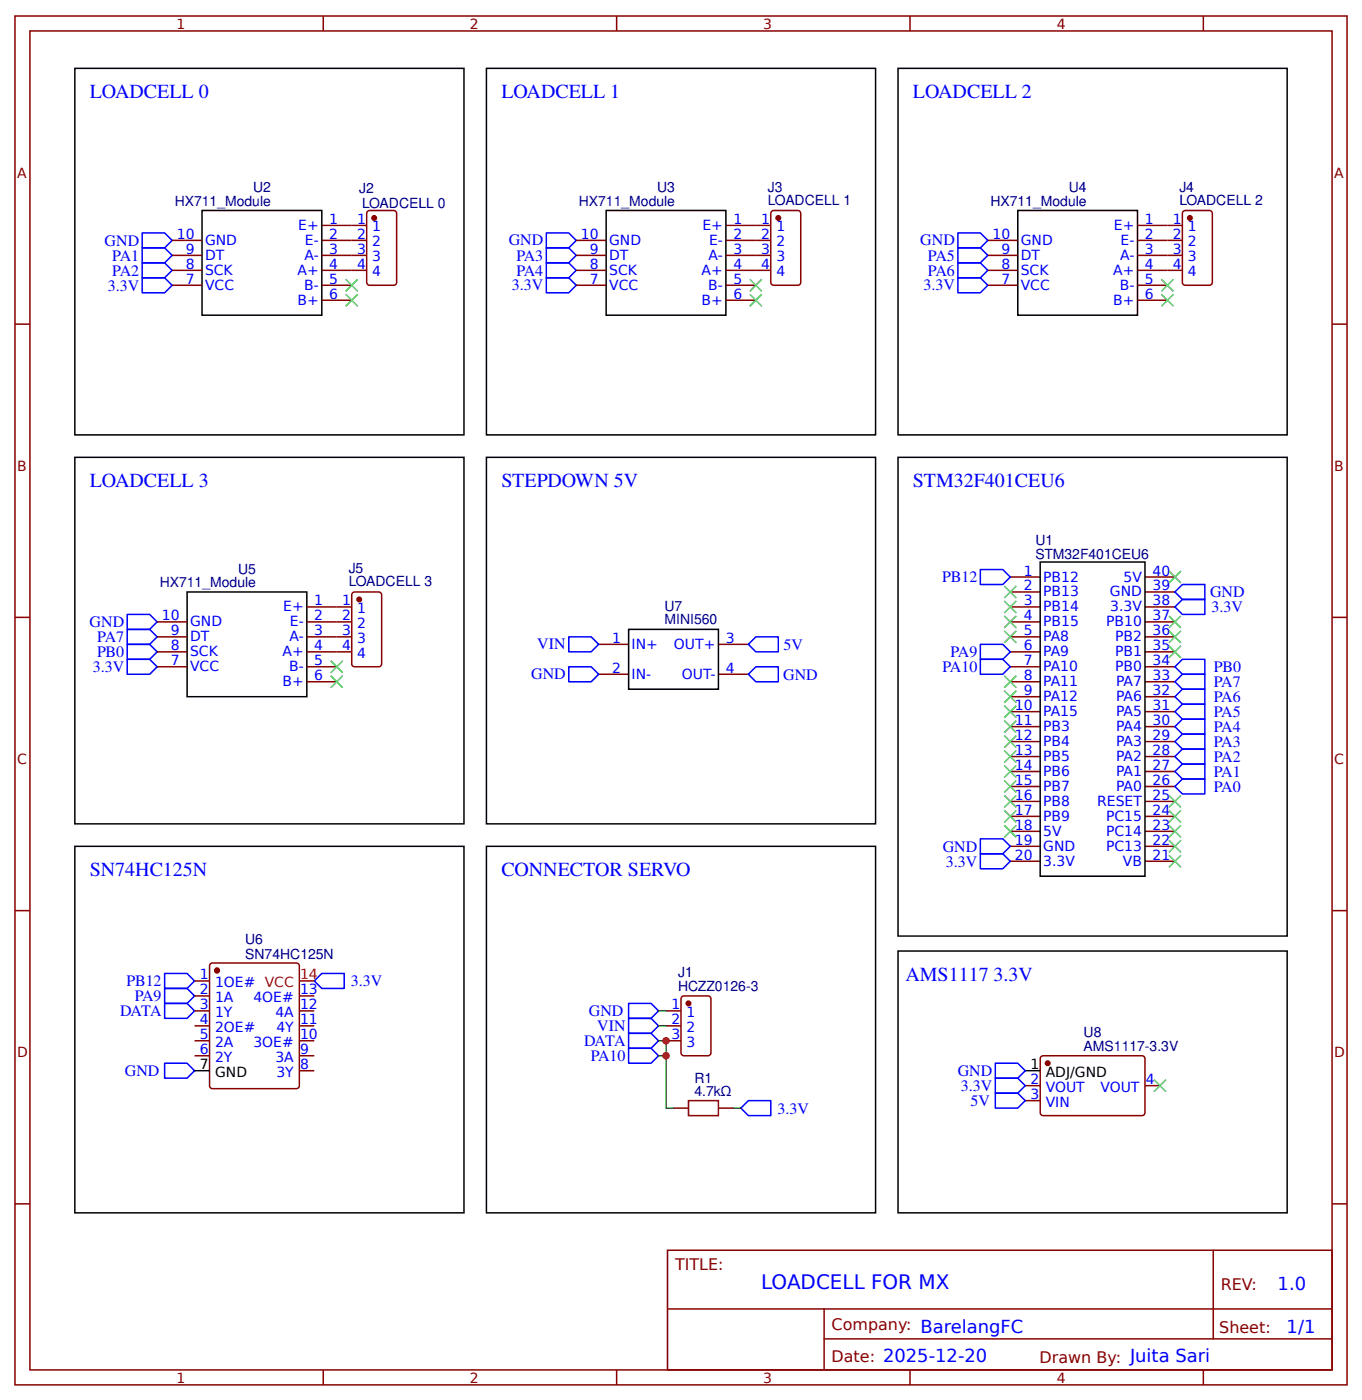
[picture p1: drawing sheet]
<svg xmlns="http://www.w3.org/2000/svg" width="241mm" height="248mm" viewBox="0 0 241 248" stroke-linecap="round" stroke-linejoin="round" font-family="sans-serif">
<g fill="none" stroke="#800" stroke-width=".26">
<path d="M2.6 2.8h235.5v242.1h-235.5zM5.3 5.5h230.2v236.8h-230.2zM57.1 2.8v2.7M109 2.8v2.7M160.9 2.8v2.7M212.7 2.8v2.7M56.9 39.9h7.9M65.1 37.3l4.5-.1 .4 .3 .1 12.4-.2 .5-4.5 .1-.5-.3-.1-12.4zM128.3 39.9h8M136.5 37.3l4.5-.1 .5 .3 .1 12.4-.3 .5-4.5 .1-.5-.3v-12.4zM201.1 39.9h7.9M209.3 37.3l4.5-.1 .4 .3 .1 12.4-.2 .5-4.6 .1-.4-.3-.1-12.4z"/>
<path d="M2.6 57.3h2.7M30.4 42.5h5.3M30.4 45.2h5.3M30.4 47.8h5.3M30.4 50.5h5.3M56.9 42.5h7.9M56.9 45.2h7.9M56.9 47.8h7.9M56.9 50.5h5.3M56.9 53.1h5.3M101.9 42.5h5.3M101.9 45.2h5.3"/>
<path d="M101.9 47.8h5.3M101.9 50.5h5.3M128.3 42.5h8M128.3 45.2h8M128.3 47.8h8M128.3 50.5h5.3M128.3 53.1h5.3M174.6 42.5h5.3M174.6 45.2h5.3M174.6 47.8h5.3M174.6 50.5h5.3M201.1 42.5h7.9"/>
<path d="M201.1 45.2h7.9M201.1 47.8h7.9M201.1 50.5h5.3M201.1 53.1h5.3M235.5 57.3h2.6M2.6 109.2h2.7M27.8 110h5.3M27.8 112.6h5.3M27.8 115.3h5.3M27.8 117.9h5.3M54.2 107.3h8M54.2 110h8"/>
<path d="M54.2 112.6h8M54.2 115.3h8M54.2 117.9h5.3M62.4 104.8l4.5-.1 .5 .3 .1 12.4-.3 .5h-4.5l-.5-.2v-12.5zM105.8 119.2h5.3M105.8 114h5.3M127 119.2h5.3M127 114h5.3M178.6 102h5.3M178.6 104.7h5.3M178.6 107.3h5.3M178.6 110h5.3"/>
<path d="M178.6 112.6h5.3M178.6 115.3h5.3M178.6 117.9h5.3M202.4 102h5.3M202.4 104.7h5.3M202.4 107.3h5.3M202.4 110h5.3M202.4 112.6h5.3M202.4 115.3h5.3M202.4 117.9h5.3M235.5 109.2h2.6M54.2 120.6h5.3"/>
<path d="M178.6 120.6h5.3M178.6 123.2h5.3M178.6 125.9h5.3M178.6 128.5h5.3M178.6 131.2h5.3M178.6 133.8h5.3M178.6 136.4h5.3M178.6 139.1h5.3M202.4 120.6h5.3M202.4 123.2h5.3M202.4 125.9h5.3M202.4 128.5h5.3"/>
<path d="M202.4 131.2h5.3M202.4 133.8h5.3M202.4 136.4h5.3M202.4 139.1h5.3M178.6 141.7h5.3M178.6 144.4h5.3M178.6 147h5.3M178.6 149.7h5.3M178.6 152.3h5.3M202.4 141.7h5.3M202.4 144.4h5.3M202.4 147h5.3"/>
<path d="M202.4 149.7h5.3M202.4 152.3h5.3M2.6 161.1h2.7M34.4 173.5h2.6M34.4 176.1h2.6M34.4 178.8h2.6M37.3 170.4l15.1-.1 .4 .3 .1 21.4-.2 .5h-15.1l-.5-.2-.1-21.5zM52.9 176.1h2.7M52.9 178.8h2.7M117.7 178.8h2.7M120.6 176.2l4.5-.1 .5 .3 .1 9.8-.3 .4-4.5 .1-.4-.2-.1-9.8zM235.5 161.1h2.6"/>
<path d="M34.4 181.4h2.6M34.4 184.1h2.6M34.4 186.7h2.6M52.9 181.4h2.7M52.9 184.1h2.7M52.9 186.7h2.7M52.9 189.4h2.7M117.7 181.4h2.7M117.7 184.1h2.7M119.1 196h2.6M127 196h2.6M181.2 192h2.7"/>
<path d="M181.2 194.7h2.7M184.1 186.8h18l.3 .4-.1 9.8-.4 .3-17.8-.1-.2-.4v-9.6zM202.4 192h2.7M2.6 212.9h2.7M235.5 212.9h2.6M118 221.1h117.5v21.2h-117.5zM118 231.5h117.4M145.7 236.8h89.7M145.7 231.5v10.6M214.5 221.1v15.7M57.1 242.3v2.6M109 242.3v2.6"/>
<path d="M160.9 242.3v2.6M212.7 242.3v2.6"/>
</g>
<g fill="none" stroke="#000" stroke-width=".26">
<path d="M13.2 12.1h68.8v64.8h-68.8zM86 12.1h68.8v64.8h-68.8zM158.7 12.1h68.8v64.8h-68.8zM35.7 37.2h21.2v18.5h-21.2zM107.2 37.2h21.1v18.5h-21.1zM179.9 37.2h21.2v18.5h-21.2zM13.2 80.9h68.8v64.8h-68.8zM86 80.9h68.8v64.8h-68.8zM158.7 80.9h68.8v84.6h-68.8zM183.9 99.4h18.5v55.6h-18.5zM33.1 104.7h21.1v18.5h-21.1zM111.1 111.3h15.9v10.6h-15.9z"/>
<path d="M13.2 149.7h68.8v64.8h-68.8zM86 149.7h68.8v64.8h-68.8zM158.7 168.2h68.8v46.3h-68.8zM34.4 189.4h2.6M181.2 189.4h2.7"/>
</g>
<g fill="none" stroke="#00f" stroke-width=".26">
<path d="M25.1 49.1h4l1.3 1.4-1.3 1.3h-4zM25.1 43.8h4l1.3 1.4-1.3 1.3h-4zM25.1 46.5h4l1.3 1.3-1.3 1.3h-4zM25.1 41.2h4l1.3 1.3-1.3 1.3h-4zM96.6 49.1h3.9l1.4 1.4-1.4 1.3h-3.9zM96.6 46.5h3.9l1.4 1.3-1.4 1.3h-3.9zM96.6 43.8h3.9l1.4 1.4-1.4 1.3h-3.9zM96.6 41.2h3.9l1.4 1.3-1.4 1.3h-3.9zM169.3 49.1h4l1.3 1.4-1.3 1.3h-4zM169.3 46.5h4l1.3 1.3-1.3 1.3h-4zM169.3 43.8h4l1.3 1.4-1.3 1.3h-4zM169.3 41.2h4l1.3 1.3-1.3 1.3h-4z"/>
<path d="M22.5 116.6h4l1.3 1.3-1.3 1.3h-4zM22.5 114h4l1.3 1.3-1.3 1.3h-4zM22.5 111.3h4l1.3 1.3-1.3 1.4h-4zM22.5 108.7h4l1.3 1.3-1.3 1.3h-4zM100.5 112.6h4l1.3 1.4-1.3 1.3h-4zM100.5 117.9h4l1.3 1.3-1.3 1.4h-4zM133.6 112.6h4v2.7h-4l-1.3-1.3zM133.6 117.9h4v2.7h-4l-1.3-1.4zM173.3 100.7h4l1.3 1.3-1.3 1.4h-4zM173.3 114h4l1.3 1.3-1.3 1.3h-4zM173.3 116.6h4l1.3 1.3-1.3 1.3h-4zM209 103.4h4v2.6h-4l-1.3-1.3z"/>
<path d="M209 106h4v2.7h-4l-1.3-1.4zM209 116.6h4v2.6h-4l-1.3-1.3zM209 119.2h4v2.7h-4l-1.3-1.3zM209 124.5h4v2.7h-4l-1.3-1.3zM209 121.9h4v2.6h-4l-1.3-1.3zM209 129.8h4v2.7h-4l-1.3-1.3zM209 127.2h4v2.6h-4l-1.3-1.3zM209 135.1h4v2.7h-4l-1.3-1.4zM209 132.5h4v2.6h-4l-1.3-1.3zM209 137.8h4v2.6h-4l-1.3-1.3zM173.3 151h4l1.3 1.3-1.3 1.3h-4zM173.3 148.4h4l1.3 1.3-1.3 1.3h-4z"/>
<path d="M29.1 177.5h4l1.3 1.3-1.3 1.3h-4zM29.1 172.2h4l1.3 1.3-1.3 1.3h-4zM29.1 174.8h4l1.3 1.3-1.3 1.4h-4zM56.9 172.2h4v2.6h-4l-1.3-1.3zM111.1 177.5h4l1.3 1.3-1.3 1.3h-4zM29.1 188h4l1.3 1.4-1.3 1.3h-4zM111.1 180.1h4l1.3 1.3-1.3 1.3h-4zM111.1 182.7h4l1.3 1.4-1.3 1.3h-4zM111.1 185.4h4l1.3 1.3-1.3 1.3h-4zM132.3 194.7h4v2.6h-4l-1.3-1.3zM175.9 188h4l1.3 1.4-1.3 1.3h-4zM175.9 193.3h4l1.3 1.4-1.3 1.3h-4z"/>
<path d="M175.9 190.7h4l1.3 1.3-1.3 1.3h-4z"/>
</g>
<g fill="#800" stroke="#800" stroke-width=".26">
<circle cx="185.2" cy="188" r=".4"/>
<circle cx="210.3" cy="38.5" r=".4"/>
<circle cx="137.6" cy="38.5" r=".4"/>
<circle cx="66.1" cy="38.5" r=".4"/>
<circle cx="63.5" cy="106" r=".4"/>
<circle cx="38.4" cy="171.6" r=".4"/>
<circle cx="121.7" cy="177.5" r=".4"/>
</g>
<g fill="#000" stroke="#3c3" stroke-width=".26">
<path d="M61.1 49.4l2.1 2.1zM63.2 49.4l-2.1 2.1z"/>
<path d="M61.1 52l2.1 2.2zM63.2 52l-2.1 2.2z"/>
<path d="M132.6 49.4l2.1 2.1zM134.7 49.4l-2.1 2.1z"/>
<path d="M132.6 52l2.1 2.2zM134.7 52l-2.1 2.2z"/>
<path d="M205.3 49.4l2.1 2.1zM207.4 49.4l-2.1 2.1z"/>
<path d="M205.3 52l2.1 2.2zM205.3 54.2l2.1-2.2z"/>
<path d="M58.5 116.9l2.1 2.1zM60.6 116.9l-2.1 2.1z"/>
<path d="M58.5 119.5l2.1 2.1zM60.6 119.5l-2.1 2.1z"/>
<path d="M177.5 103.6l2.2 2.2zM179.7 103.6l-2.2 2.2z"/>
<path d="M177.5 106.3l2.2 2.1zM179.7 106.3l-2.2 2.1z"/>
<path d="M177.5 108.9l2.2 2.1zM179.7 108.9l-2.2 2.1z"/>
<path d="M177.5 111.6l2.2 2.1zM179.7 111.6l-2.2 2.1z"/>
<path d="M177.5 119.5l2.2 2.1zM179.7 119.5l-2.2 2.1z"/>
<path d="M206.6 101l2.2 2.1zM206.6 103.1l2.2-2.1z"/>
<path d="M206.6 108.9l2.2 2.1zM206.6 111l2.2-2.1z"/>
<path d="M206.6 111.6l2.2 2.1zM208.8 111.6l-2.2 2.1z"/>
<path d="M206.6 114.2l2.2 2.1zM208.8 114.2l-2.2 2.1z"/>
<path d="M177.5 122.2l2.2 2.1zM179.7 122.2l-2.2 2.1z"/>
<path d="M177.5 124.8l2.2 2.1zM179.7 124.8l-2.2 2.1z"/>
<path d="M177.5 127.4l2.2 2.2zM179.7 127.4l-2.2 2.2z"/>
<path d="M177.5 130.1l2.2 2.1zM179.7 130.1l-2.2 2.1z"/>
<path d="M177.5 132.7l2.2 2.2zM179.7 132.7l-2.2 2.2z"/>
<path d="M177.5 135.4l2.2 2.1zM179.7 135.4l-2.2 2.1z"/>
<path d="M177.5 138l2.2 2.1zM179.7 138l-2.2 2.1z"/>
<path d="M177.5 140.7l2.2 2.1zM179.7 140.7l-2.2 2.1z"/>
<path d="M177.5 143.3l2.2 2.1zM179.7 143.3l-2.2 2.1z"/>
<path d="M177.5 146l2.2 2.1zM179.7 146l-2.2 2.1z"/>
<path d="M206.6 140.7l2.2 2.1zM208.8 140.7l-2.2 2.1z"/>
<path d="M206.6 143.3l2.2 2.1zM208.8 143.3l-2.2 2.1z"/>
<path d="M206.6 146l2.2 2.1zM206.6 148.1l2.2-2.1z"/>
<path d="M206.6 148.6l2.2 2.1zM208.8 148.6l-2.2 2.1z"/>
<path d="M206.6 151.3l2.2 2.1zM208.8 151.3l-2.2 2.1z"/>
<path d="M204 190.9l2.1 2.2zM206.1 190.9l-2.1 2.2z"/>
</g>
<path d="M52.9 173.5h2.7" fill="none" stroke="#f00" stroke-width=".26"/>
<path d="M116.4 178.8h1.3M116.4 184.1h1.3v2.6h-1.3M116.4 181.4h1.3M117.7 186.7v9.3h1.4M129.6 196h1.4" fill="none" stroke="#080" stroke-width=".26"/>
<path d="M121.7 194.7h5.3v2.6h-5.3z" fill="none" stroke="#a00000" stroke-width=".26"/>
<g fill="#c00">
<circle cx="117.7" cy="184.1" r=".66"/>
<circle cx="117.7" cy="186.7" r=".66"/>
</g>
<g font-size="3.5" fill="#00f">
<text x="15.9" y="17.4">LOADCELL 0</text>
<text x="88.6" y="17.4">LOADCELL 1</text>
<text x="161.4" y="17.4">LOADCELL 2</text>
<text x="15.9" y="86.2">LOADCELL 3</text>
<text x="88.6" y="86.2">STEPDOWN 5V</text>
<text x="161.4" y="86.2">STM32F401CEU6</text>
<text x="15.9" y="155">SN74HC125N</text>
<text x="88.6" y="155">CONNECTOR SERVO</text>
<text x="160.1" y="173.5">AMS1117 3.3V</text>
<text x="134.6" y="227.9">LOADCELL FOR MX</text>
</g>
<g font-size="3.2" fill="#00f">
<text x="225.9" y="228.1">1.0</text>
<text x="227.4" y="235.8">1/1</text>
</g>
<g font-size="2.8" fill="#00f">
<text x="18.5" y="43.5">GND</text>
<text x="19.8" y="46.1">PA1</text>
<text x="89.9" y="43.4">GND</text>
<text x="91.3" y="46.1">PA3</text>
<text x="162.7" y="43.4">GND</text>
<text x="164" y="46.1">PA5</text>
<text x="19" y="51.4">3.3V</text>
<text x="19.8" y="48.8">PA2</text>
<text x="90.5" y="51.4">3.3V</text>
<text x="91.3" y="48.8">PA4</text>
<text x="163.2" y="51.4">3.3V</text>
<text x="164" y="48.8">PA6</text>
<text x="166.6" y="103">PB12</text>
<text x="213.9" y="105.6">GND</text>
<text x="15.8" y="110.9">GND</text>
<text x="17.2" y="113.5">PA7</text>
<text x="214.2" y="108.3">3.3V</text>
<text x="16.4" y="118.8">3.3V</text>
<text x="17.2" y="116.3">PB0</text>
<text x="95" y="114.9">VIN</text>
<text x="138.5" y="114.9">5V</text>
<text x="166.6" y="118.9">PA10</text>
<text x="168" y="116.2">PA9</text>
<text x="214.6" y="118.9">PB0</text>
<text x="93.9" y="120.1">GND</text>
<text x="138.5" y="120.2">GND</text>
<text x="214.6" y="121.5">PA7</text>
<text x="214.6" y="124.2">PA6</text>
<text x="214.6" y="126.8">PA5</text>
<text x="214.6" y="129.5">PA4</text>
<text x="214.6" y="132.1">PA3</text>
<text x="214.6" y="137.4">PA1</text>
<text x="214.6" y="134.8">PA2</text>
<text x="214.6" y="140">PA0</text>
<text x="166.7" y="150.6">GND</text>
<text x="167.2" y="153.3">3.3V</text>
<text x="21.2" y="179.7">DATA</text>
<text x="22.4" y="174.4">PB12</text>
<text x="23.8" y="177.1">PA9</text>
<text x="62" y="174.5">3.3V</text>
<text x="104.1" y="179.7">GND</text>
<text x="103.3" y="185">DATA</text>
<text x="105.5" y="182.4">VIN</text>
<text x="22.1" y="190.3">GND</text>
<text x="104.4" y="187.7">PA10</text>
<text x="169.3" y="190.3">GND</text>
<text x="137.4" y="196.9">3.3V</text>
<text x="169.9" y="192.9">3.3V</text>
<text x="171.6" y="195.6">5V</text>
</g>
<g font-size="2.8" fill="#800">
<text x="119.3" y="224.6">TITLE:</text>
<text x="215.8" y="228.1">REV:</text>
<text x="147" y="235.2">Company: BarelangFC</text>
<text x="215.5" y="235.7">Sheet:</text>
<text x="147" y="241">Date: 2025-12-20</text>
<text x="183.8" y="241">Drawn By: Juita Sari</text>
</g>
<g font-size="2.5" fill="#800">
<text x="31.2" y="5.1">1</text>
<text x="83.1" y="5.1">2</text>
<text x="134.9" y="5.1">3</text>
<text x="186.8" y="5.1">4</text>
<text x="3" y="31.4">A</text>
<text x="235.9" y="31.4">A</text>
<text x="3" y="83.3">B</text>
<text x="235.9" y="83.3">B</text>
<text x="3" y="135.1">C</text>
<text x="235.9" y="135.1">C</text>
<text x="3" y="187">D</text>
<text x="235.9" y="187">D</text>
<text x="31.2" y="244.5">1</text>
<text x="83.1" y="244.5">2</text>
<text x="134.9" y="244.5">3</text>
<text x="186.8" y="244.5">4</text>
</g>
<g font-size="2.5" fill="#000080">
<text x="44.7" y="34">U2</text>
<text x="63.5" y="34.1">J2</text>
<text x="116.2" y="34">U3</text>
<text x="135.7" y="33.9">J3</text>
<text x="188.9" y="34">U4</text>
<text x="208.5" y="33.9">J4</text>
<text x="30.9" y="36.3">HX711_Module</text>
<text x="64" y="36.8">LOADCELL 0</text>
<text x="102.3" y="36.3">HX711_Module</text>
<text x="135.7" y="36.2">LOADCELL 1</text>
<text x="175.1" y="36.3">HX711_Module</text>
<text x="208.5" y="36.2">LOADCELL 2</text>
<text x="42.1" y="101.4">U5</text>
<text x="61.6" y="101.4">J5</text>
<text x="183.1" y="98.9">STM32F401CEU6</text>
<text x="183.1" y="96.4">U1</text>
<text x="28.2" y="103.8">HX711_Module</text>
<text x="61.6" y="103.7">LOADCELL 3</text>
<text x="117.5" y="110.4">MINI560</text>
<text x="117.5" y="108">U7</text>
<text x="43.4" y="167">U6</text>
<text x="43.4" y="169.5">SN74HC125N</text>
<text x="119.9" y="172.8">J1</text>
<text x="119.9" y="175.2">HCZZ0126-3</text>
<text x="191.6" y="185.8">AMS1117-3.3V</text>
<text x="191.6" y="183.5">U8</text>
<text x="122.8" y="191.5">R1</text>
<text x="122.8" y="193.9">4.7kΩ</text>
</g>
<g font-size="2.5" fill="#00f">
<text x="52.7" y="40.7">E+</text>
<text x="58.2" y="39.6">1</text>
<text x="63.1" y="39.6">1</text>
<text x="65.8" y="40.9">1</text>
<text x="124.2" y="40.7">E+</text>
<text x="129.6" y="39.6">1</text>
<text x="134.6" y="39.6">1</text>
<text x="137.2" y="40.9">1</text>
<text x="196.9" y="40.7">E+</text>
<text x="202.4" y="39.6">1</text>
<text x="207.3" y="39.6">1</text>
<text x="210" y="40.9">1</text>
<text x="31.3" y="42.3">10</text>
<text x="32.8" y="47.5">8</text>
<text x="32.8" y="44.9">9</text>
<text x="36.2" y="46">DT</text>
<text x="36.2" y="43.3">GND</text>
<text x="53.8" y="46">A-</text>
<text x="53.9" y="43.3">E-</text>
<text x="58.2" y="42.3">2</text>
<text x="58.2" y="44.9">3</text>
<text x="58.2" y="47.5">4</text>
<text x="63.1" y="42.3">2</text>
<text x="63.1" y="44.9">3</text>
<text x="63.1" y="47.5">4</text>
<text x="65.8" y="43.6">2</text>
<text x="65.8" y="46.2">3</text>
<text x="102.7" y="42.3">10</text>
<text x="104.3" y="47.5">8</text>
<text x="104.3" y="44.9">9</text>
<text x="107.7" y="46">DT</text>
<text x="107.7" y="43.3">GND</text>
<text x="125.3" y="46">A-</text>
<text x="125.3" y="43.3">E-</text>
<text x="129.6" y="42.3">2</text>
<text x="129.6" y="44.9">3</text>
<text x="129.6" y="47.5">4</text>
<text x="134.6" y="42.3">2</text>
<text x="134.6" y="44.9">3</text>
<text x="134.6" y="47.5">4</text>
<text x="137.2" y="43.6">2</text>
<text x="137.2" y="46.2">3</text>
<text x="175.5" y="42.3">10</text>
<text x="177" y="47.5">8</text>
<text x="177" y="44.9">9</text>
<text x="180.4" y="46">DT</text>
<text x="180.4" y="43.3">GND</text>
<text x="198" y="46">A-</text>
<text x="198.1" y="43.3">E-</text>
<text x="202.4" y="42.3">2</text>
<text x="202.4" y="44.9">3</text>
<text x="202.4" y="47.5">4</text>
<text x="207.3" y="42.3">2</text>
<text x="207.3" y="44.9">3</text>
<text x="207.3" y="47.5">4</text>
<text x="210" y="43.6">2</text>
<text x="210" y="46.2">3</text>
<text x="32.8" y="50.2">7</text>
<text x="36.2" y="51.2">VCC</text>
<text x="36.2" y="48.6">SCK</text>
<text x="52.6" y="53.9">B+</text>
<text x="52.6" y="48.6">A+</text>
<text x="53.8" y="51.2">B-</text>
<text x="58.2" y="50.2">5</text>
<text x="58.2" y="52.8">6</text>
<text x="65.8" y="48.9">4</text>
<text x="104.3" y="50.2">7</text>
<text x="107.7" y="51.2">VCC</text>
<text x="107.7" y="48.6">SCK</text>
<text x="124" y="53.9">B+</text>
<text x="124" y="48.6">A+</text>
<text x="125.2" y="51.2">B-</text>
<text x="129.6" y="50.2">5</text>
<text x="129.6" y="52.8">6</text>
<text x="137.2" y="48.9">4</text>
<text x="177" y="50.2">7</text>
<text x="180.4" y="51.2">VCC</text>
<text x="180.4" y="48.6">SCK</text>
<text x="196.8" y="53.9">B+</text>
<text x="196.8" y="48.6">A+</text>
<text x="198" y="51.2">B-</text>
<text x="202.4" y="50.2">5</text>
<text x="202.4" y="52.8">6</text>
<text x="210" y="48.9">4</text>
<text x="181" y="101.8">1</text>
<text x="203.7" y="101.8">40</text>
<text x="55.6" y="107.1">1</text>
<text x="60.5" y="107.1">1</text>
<text x="181" y="104.4">2</text>
<text x="181" y="107.1">3</text>
<text x="184.4" y="102.8">PB12</text>
<text x="184.4" y="105.5">PB13</text>
<text x="196.2" y="105.5">GND</text>
<text x="198.6" y="102.8">5V</text>
<text x="203.7" y="107.1">38</text>
<text x="203.7" y="104.4">39</text>
<text x="28.6" y="109.7">10</text>
<text x="30.2" y="112.4">9</text>
<text x="33.6" y="113.4">DT</text>
<text x="33.6" y="110.8">GND</text>
<text x="50.1" y="108.1">E+</text>
<text x="51.2" y="113.4">A-</text>
<text x="51.3" y="110.8">E-</text>
<text x="55.6" y="109.7">2</text>
<text x="55.6" y="112.4">3</text>
<text x="60.5" y="109.7">2</text>
<text x="60.5" y="112.4">3</text>
<text x="63.2" y="108.4">1</text>
<text x="63.2" y="111">2</text>
<text x="63.2" y="113.7">3</text>
<text x="108.2" y="113.7">1</text>
<text x="128.3" y="113.7">3</text>
<text x="181" y="109.7">4</text>
<text x="181" y="112.4">5</text>
<text x="184.4" y="108.1">PB14</text>
<text x="184.4" y="110.8">PB15</text>
<text x="184.4" y="113.4">PA8</text>
<text x="195.6" y="110.8">PB10</text>
<text x="196.3" y="108.1">3.3V</text>
<text x="197.1" y="113.4">PB2</text>
<text x="203.7" y="112.4">36</text>
<text x="203.7" y="109.7">37</text>
<text x="30.2" y="117.7">7</text>
<text x="30.2" y="115">8</text>
<text x="33.6" y="118.7">VCC</text>
<text x="33.6" y="116.1">SCK</text>
<text x="50" y="116.1">A+</text>
<text x="51.1" y="118.7">B-</text>
<text x="55.6" y="115">4</text>
<text x="55.6" y="117.7">5</text>
<text x="60.5" y="115">4</text>
<text x="63.2" y="116.3">4</text>
<text x="108.2" y="119">2</text>
<text x="111.7" y="114.7">IN+</text>
<text x="119.1" y="114.7">OUT+</text>
<text x="128.3" y="119">4</text>
<text x="181" y="115">6</text>
<text x="181" y="117.7">7</text>
<text x="184.4" y="116.1">PA9</text>
<text x="184.4" y="118.7">PA10</text>
<text x="197.1" y="118.7">PB0</text>
<text x="197.1" y="116.1">PB1</text>
<text x="203.7" y="117.7">34</text>
<text x="203.7" y="115">35</text>
<text x="49.9" y="121.4">B+</text>
<text x="55.6" y="120.3">6</text>
<text x="111.7" y="120">IN-</text>
<text x="120.5" y="120">OUT-</text>
<text x="179.4" y="125.6">10</text>
<text x="181" y="120.3">8</text>
<text x="181" y="123">9</text>
<text x="184.4" y="121.4">PA11</text>
<text x="184.4" y="124">PA12</text>
<text x="197.3" y="124">PA6</text>
<text x="197.3" y="121.4">PA7</text>
<text x="203.7" y="125.6">31</text>
<text x="203.7" y="123">32</text>
<text x="203.7" y="120.3">33</text>
<text x="179.4" y="128.2">11</text>
<text x="179.4" y="130.9">12</text>
<text x="184.4" y="126.7">PA15</text>
<text x="184.4" y="129.3">PB3</text>
<text x="184.4" y="131.9">PB4</text>
<text x="197.3" y="131.9">PA3</text>
<text x="197.3" y="129.3">PA4</text>
<text x="197.3" y="126.7">PA5</text>
<text x="203.7" y="130.9">29</text>
<text x="203.7" y="128.2">30</text>
<text x="179.4" y="133.5">13</text>
<text x="179.4" y="136.2">14</text>
<text x="184.4" y="134.6">PB5</text>
<text x="184.4" y="137.2">PB6</text>
<text x="197.3" y="137.2">PA1</text>
<text x="197.3" y="134.6">PA2</text>
<text x="203.7" y="136.2">27</text>
<text x="203.7" y="133.5">28</text>
<text x="179.4" y="138.8">15</text>
<text x="179.4" y="141.5">16</text>
<text x="184.4" y="139.9">PB7</text>
<text x="184.4" y="142.5">PB8</text>
<text x="194" y="142.5">RESET</text>
<text x="197.3" y="139.9">PA0</text>
<text x="203.7" y="141.5">25</text>
<text x="203.7" y="138.8">26</text>
<text x="179.4" y="144.1">17</text>
<text x="179.4" y="146.8">18</text>
<text x="179.4" y="149.4">19</text>
<text x="184.4" y="145.2">PB9</text>
<text x="184.4" y="147.8">5V</text>
<text x="195.5" y="147.8">PC14</text>
<text x="195.5" y="145.2">PC15</text>
<text x="203.7" y="149.4">22</text>
<text x="203.7" y="146.8">23</text>
<text x="203.7" y="144.1">24</text>
<text x="179.4" y="152.1">20</text>
<text x="184.4" y="150.5">GND</text>
<text x="184.4" y="153.1">3.3V</text>
<text x="195.5" y="150.5">PC13</text>
<text x="198.5" y="153.1">VB</text>
<text x="203.7" y="152.1">21</text>
<text x="35.3" y="173.2">1</text>
<text x="35.3" y="175.9">2</text>
<text x="35.3" y="178.5">3</text>
<text x="38" y="174.5">1OE# VCC</text>
<text x="38" y="177.2">1A</text>
<text x="38" y="179.8">1Y</text>
<text x="44.8" y="177.2">4OE#</text>
<text x="48.7" y="179.8">4A</text>
<text x="53" y="178.5">12</text>
<text x="53" y="175.9">13</text>
<text x="118.7" y="178.5">1</text>
<text x="121.4" y="179.8">1</text>
<text x="35.3" y="181.2">4</text>
<text x="35.3" y="183.8">5</text>
<text x="38" y="182.5">2OE#</text>
<text x="38" y="185.1">2A</text>
<text x="44.8" y="185.1">3OE#</text>
<text x="48.9" y="182.5">4Y</text>
<text x="53" y="183.8">10</text>
<text x="53" y="181.2">11</text>
<text x="118.7" y="181.2">2</text>
<text x="118.7" y="183.8">3</text>
<text x="121.4" y="182.5">2</text>
<text x="121.4" y="185.1">3</text>
<text x="35.3" y="186.5">6</text>
<text x="38" y="187.8">2Y</text>
<text x="48.7" y="187.8">3A</text>
<text x="48.9" y="190.4">3Y</text>
<text x="53" y="189.1">8</text>
<text x="53" y="186.5">9</text>
<text x="182.2" y="191.7">2</text>
<text x="202.5" y="191.7">4</text>
<text x="182.2" y="194.4">3</text>
<text x="184.9" y="193.1">VOUT</text>
<text x="184.9" y="195.7">VIN</text>
<text x="194.5" y="193.1">VOUT</text>
</g>
<text font-size="2.5" fill="#f00" x="53" y="173.2">14</text>
<g font-size="2.5">
<text x="35.3" y="189.1">7</text>
<text x="38" y="190.4">GND</text>
<text x="182.2" y="189.1">1</text>
<text x="184.9" y="190.4">ADJ/GND</text>
</g>
</svg>
